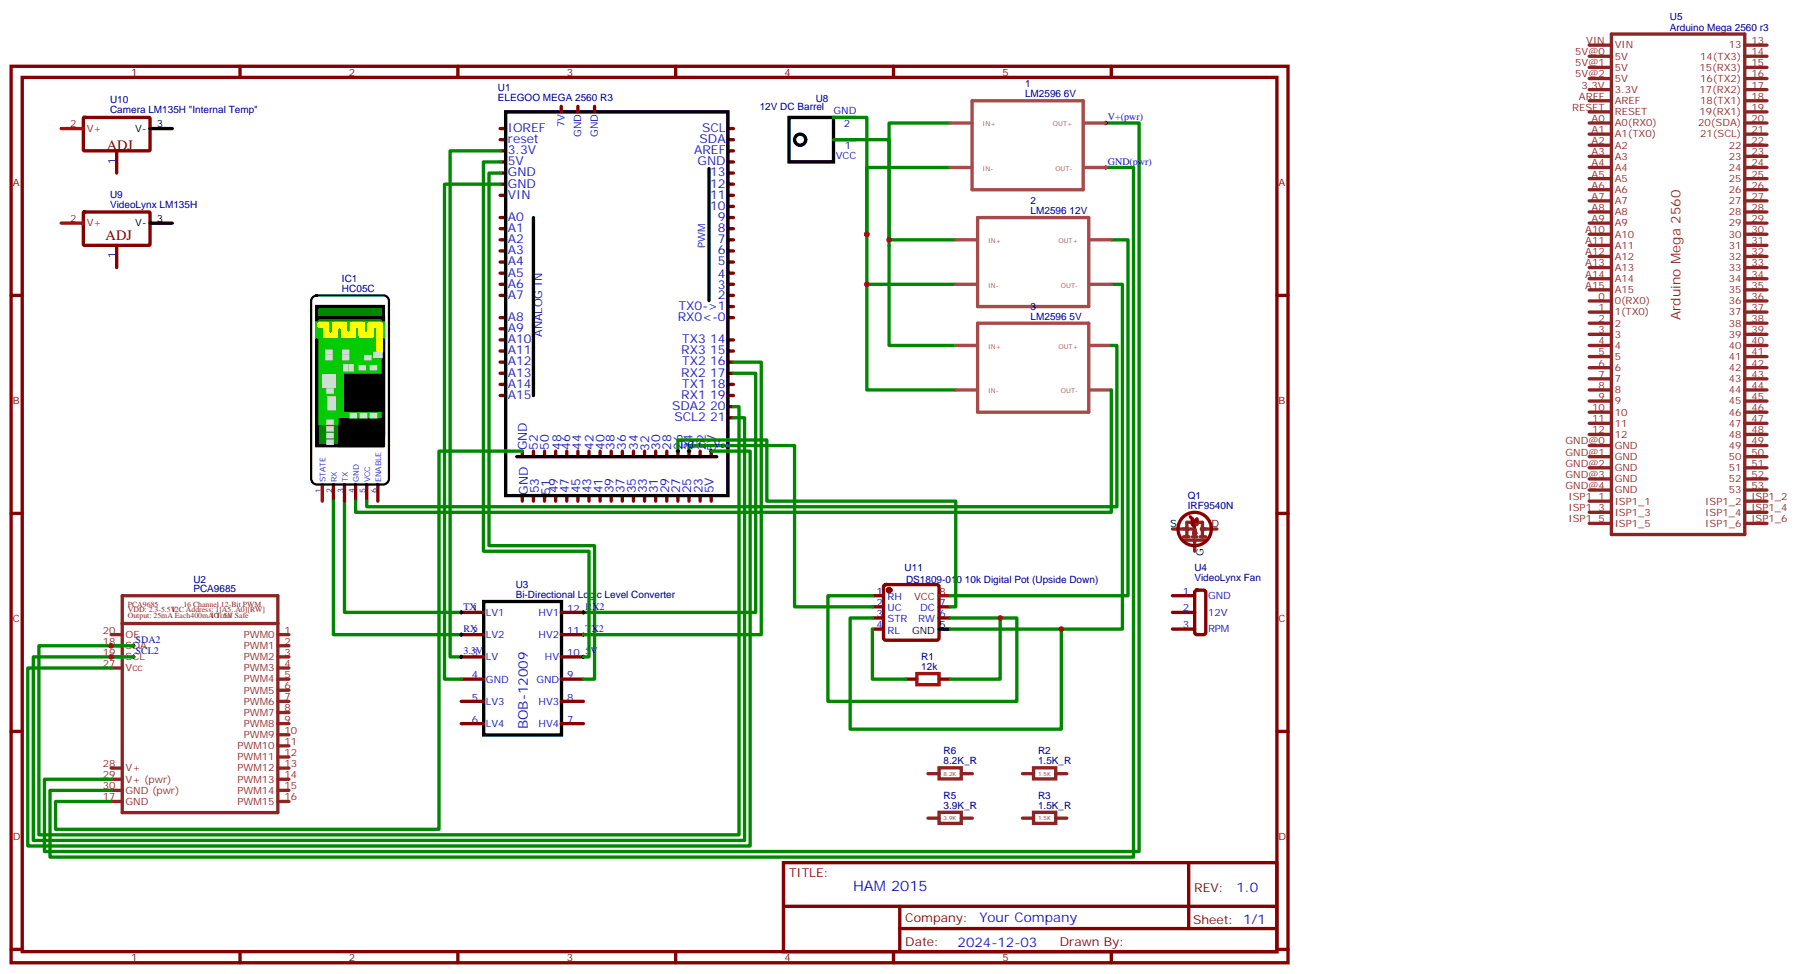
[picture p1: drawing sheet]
<svg xmlns="http://www.w3.org/2000/svg" width="571mm" height="309mm" viewBox="0 0 571 309" stroke-linecap="round" stroke-linejoin="round" font-family="sans-serif">
<g fill="none" stroke="#870000" stroke-width="1.1">
<path d="M3.5 21h405.4v284.4h-405.4zM7.1 24.6h398.2v277.2h-398.2zM76.2 21v3.6M145.3 21v3.6M178.2 33.7v1.8M183.4 33.7v1.8M188.7 33.7v1.8M214.5 21v3.6M283.6 21v3.6M352.8 21v3.6M158.7 40.8h1.8M158.7 44.3h1.8"/>
<path d="M158.7 47.8h1.8M158.7 51.4h1.8M158.7 54.9h1.8M158.7 58.4h1.8M231.1 40.8h1.7M231.1 44.3h1.7M231.1 47.8h1.7M231.1 51.4h1.7M231.1 54.9h1.7M231.1 58.4h1.7M158.7 61.9h1.8M158.7 69h1.8"/>
<path d="M158.7 72.5h1.8M158.7 76.1h1.8M158.7 79.6h1.8M231.1 61.9h1.7M231.1 65.5h1.7M231.1 69h1.7M231.1 72.5h1.7M231.1 76.1h1.7M231.1 79.6h1.7M3.5 93.7h3.6M158.7 93.7h1.8M158.7 83.1h1.8"/>
<path d="M158.7 86.6h1.8M158.7 90.2h1.8M231.1 93.7h1.7M231.1 83.1h1.7M231.1 86.6h1.7M231.1 90.2h1.7M231.1 97.2h1.7M405.3 93.7h3.6M158.7 100.8h1.8M158.7 107.8h1.8M158.7 111.3h1.8M158.7 114.9h1.8"/>
<path d="M158.7 118.4h1.8M158.7 104.3h1.8M231.1 100.8h1.7M231.1 107.8h1.7M231.1 111.3h1.7M231.1 114.9h1.7M231.1 118.4h1.7M158.7 121.9h1.8M158.7 125.4h1.8M231.1 121.9h1.7M231.1 125.4h1.7M231.1 129h1.7"/>
<path d="M231.1 132.5h1.7M165.8 143.1v1.8M165.8 157.2v1.8M169.3 143.1v1.8M169.3 157.2v1.8M172.9 143.1v1.8M172.9 157.2v1.8M176.4 143.1v1.8M176.4 157.2v1.8M179.9 143.1v1.8M179.9 157.2v1.8M183.4 143.1v1.8"/>
<path d="M183.4 157.2v1.8M187 143.1v1.8M187 157.2v1.8M190.5 143.1v1.8M190.5 157.2v1.8M194 143.1v1.8M194 157.2v1.8M197.6 143.1v1.8M197.6 157.2v1.8M201.1 143.1v1.8M201.1 157.2v1.8M204.6 143.1v1.8"/>
<path d="M204.6 157.2v1.8M208.1 143.1v1.8M208.1 157.2v1.8M211.7 143.1v1.8M211.7 157.2v1.8M215.2 143.1v1.8M215.2 157.2v1.8M218.7 143.1v1.8M218.7 157.2v1.8M222.2 143.1v1.8M222.2 157.2v1.8M225.8 143.1v1.8"/>
<path d="M225.8 157.2v1.8M3.5 162.8h3.6M405.3 162.8h3.6M146.4 194.2h7.1M178.2 194.2h7M146.4 201.3h7.1M146.4 208.4h7.1M146.4 215.4h7.1M178.2 201.3h7M178.2 208.4h7M178.2 215.4h7M3.5 232h3.6"/>
<path d="M146.4 222.5h7.1M146.4 229.5h7.1M178.2 222.5h7M178.2 229.5h7M405.3 232h3.6M248.7 273.6h156.6v28.2h-156.6zM377.3 273.6v20.9M248.7 287.5h156.5M285.6 294.5h119.6M285.6 287.5v14.1M3.5 301.1h3.6M76.2 301.8v3.6"/>
<path d="M145.3 301.8v3.6M214.5 301.8v3.6M283.6 301.8v3.6M352.8 301.8v3.6M405.3 301.1h3.6"/>
</g>
<path d="M160.5 35.5h70.6v121.7h-70.6zM225.1 53.5v41.9M169.3 69v56.4M100.5 104.3v33.5h21.2v-33.5M164 144.9h63.5M153.6 190.8h24.6v42.3h-24.6z" fill="none" stroke="#000" stroke-width="1.1"/>
<g fill="none" stroke="#8c2424" stroke-width="1.1">
<path d="M38.8 197.8h49.4M38.8 188.9h49.4v68.8h-49.4zM35.3 201.3h3.5M35.3 204.8h3.5M35.3 208.4h3.5M35.3 211.9h3.5M88.2 201.3h3.5M88.2 204.8h3.5M88.2 208.4h3.5M88.2 211.9h3.5M88.2 215.4h3.5M88.2 218.9h3.5"/>
<path d="M88.2 222.5h3.5M88.2 226h3.5M88.2 229.5h3.5M88.2 233h3.5M88.2 236.6h3.5M35.3 243.6h3.5M35.3 247.2h3.5M35.3 250.7h3.5M35.3 254.2h3.5M88.2 240.1h3.5M88.2 243.6h3.5M88.2 247.2h3.5"/>
<path d="M88.2 250.7h3.5M88.2 254.2h3.5"/>
</g>
<path d="M158.7 58.4h-17.6v157h5.3M158.7 47.8h-15.8v160.6h3.5M232.8 132.5h3.6v134.1h-225.8v-58.2h24.7M109.4 159v35.2h37M165.8 143.1h-26.5v119.9h-121.7v-8.8h17.7" fill="none" stroke="#008700" stroke-width="1.1"/>
<path d="M100.9 98.3h2.8v3.5h1.8v-3.5h3.9v3.2h1.7v-3.2h3.9v3.2h1.8v-3.2h3.8v9.2h-1v-8.2h-1.8v3.2h-3.9v-3.2h-1.7v3.2h-3.9v-3.2h-1.8v3.2h-3.8v-3.2h-1.8z" fill="#ff0" stroke="#ff0" stroke-width="1.1"/>
<path d="M109.4 114.9h11.6v10.9h-11.6zM107.6 129h13.4v8.1h-13.4z" fill="#000" stroke="#000" stroke-width="1.1"/>
<g fill="#ccc" stroke="#ccc" stroke-width="1.1">
<path d="M111.1 127.2h1.4v.7h-1.4z"/>
<path d="M114.3 127.2h1.4v.7h-1.4z"/>
<path d="M117.5 127.2h1.4v.7h-1.4z"/>
<path d="M103.7 135.7h1.4v.7h-1.4z"/>
<path d="M103.7 133.6h1.4v.7h-1.4z"/>
<path d="M103.7 131.4h1.4v.8h-1.4z"/>
<path d="M103.7 129.3h1.4v.7h-1.4z"/>
<path d="M104.1 121.9h1.7v3.5h-1.7z"/>
<path d="M103.7 119.5h1.4v.7h-1.4z"/>
<path d="M102.3 114.9h3.5v3.5h-3.5z"/>
<path d="M103.4 107.1h1.4v.7h-1.4z"/>
<path d="M103.4 108.9h1.4v.7h-1.4z"/>
<path d="M108.7 107.1h1.4v.7h-1.4z"/>
<path d="M108.7 108.9h1.4v.7h-1.4z"/>
<path d="M115.7 108.9h1.4v.7h-1.4z"/>
<path d="M118.5 107.8h2.1v1.1h-2.1z"/>
<path d="M109 111.7h.7v1.4h-.7z"/>
<path d="M110.8 111.7h.7v1.4h-.7z"/>
<path d="M113.9 112h1.5v.7h-1.5z"/>
<path d="M117.5 112h1.4v.7h-1.4z"/>
</g>
<path d="M100.5 106h21.2v31.8h-21.2z" fill="#0c0" stroke="#0c0" stroke-width="1.1"/>
<path d="M100.5 97.2h21.2v40.6h-21.2z" fill="#090" stroke="#000" stroke-width="1.1"/>
<path d="M102.3 153.7v5.3" fill="none" stroke="#c00" stroke-width="1.1"/>
<path d="M105.8 153.7v5.3M109.4 153.7v5.3M112.9 153.7v5.3M116.4 153.7v5.3M119.9 153.7v5.3" fill="none" stroke="#870000" stroke-width="1.1"/>
<path d="M99.4 94.2l1.1-.5h21.2l.9 .2 .8 1.1 .1 56.9-.3 .9-1.1 .8-21.6 .1-.8-.3-.9-1.1v-56.8z" fill="none" stroke="#000" stroke-width=".71"/>
<path d="M100.5 100.8h21.2v40.5h-21.2z" fill="#090" stroke="#000" stroke-width="1.1"/>
<path d="M100.5 102.5h21.2v31.8h-21.2z" fill="#0c0" stroke="#0c0" stroke-width="1.1"/>
<g fill="none" stroke="#000" stroke-width="1.1">
<path d="M250.5 37.3h14.1v14.1h-14.1zM47.6 40.8h7.1M47.6 70.8h7.1M100.5 107.8v33.5h21.2v-33.5M298.1 199.5h3.5"/>
<circle cx="254" cy="44.3" r="1.76"/>
</g>
<path d="M101.2 102.5h2.9v3.5h1.7v-3.5h3.9v3.2h1.8v-3.2h3.9v3.2h1.7v-3.2h3.9v9.2h-1.1v-8.1h-1.7v3.2h-3.9v-3.2h-1.8v3.2h-3.8v-3.2h-1.8v3.2h-3.9v-3.2h-1.8z" fill="#ff0" stroke="#ff0" stroke-width="1.1"/>
<path d="M109.7 119.1h11.7v10.9h-11.7zM107.9 133.2h13.5v8.1h-13.5z" fill="#000" stroke="#000" stroke-width="1.1"/>
<g fill="#ccc" stroke="#ccc" stroke-width="1.1">
<path d="M111.5 131.4h1.4v.8h-1.4z"/>
<path d="M114.7 131.4h1.4v.8h-1.4z"/>
<path d="M117.8 131.4h1.4v.8h-1.4z"/>
<path d="M104.1 139.9h1.4v.7h-1.4z"/>
<path d="M104.1 137.8h1.4v.7h-1.4z"/>
<path d="M104.1 135.7h1.4v.7h-1.4z"/>
<path d="M104.1 133.6h1.4v.7h-1.4z"/>
<path d="M104.4 126.2h1.8v3.5h-1.8z"/>
<path d="M104.1 123.7h1.4v.7h-1.4z"/>
<path d="M102.7 119.1h3.5v3.5h-3.5z"/>
<path d="M103.7 111.3h1.4v.7h-1.4z"/>
<path d="M103.7 113.1h1.4v.7h-1.4z"/>
<path d="M109 111.3h1.4v.7h-1.4z"/>
<path d="M109 113.1h1.4v.7h-1.4z"/>
<path d="M116.1 113.1h1.4v.7h-1.4z"/>
<path d="M118.9 112h2.1v1.1h-2.1z"/>
<path d="M109.4 115.9h.7v1.4h-.7z"/>
<path d="M111.1 115.9h.7v1.4h-.7z"/>
<path d="M114.3 116.3h1.4v.7h-1.4z"/>
<path d="M117.8 116.3h1.4v.7h-1.4z"/>
</g>
<g fill="none" stroke="#870000" stroke-width="1.1">
<path d="M26.5 37.4l.3-.1h20.7l.1 .3v10.1l-.3 .1h-20.7l-.1-.3zM264.6 37.3h7M37 47.8v7.1M264.6 44.3h7M26.5 67.4l.3-.2 20.7 .1 .1 .3v10l-.3 .2h-20.7l-.1-.3zM37 77.8v7.1M276.9 188.9h3.6M276.9 192.5h3.6M276.9 196h3.6M276.9 199.5h3.6M280.7 185.6l.5-.2h16.2l.5 .2 .2 .5v16.3l-.2 .5-.5 .2h-16.2l-.5-.3-.2-.4v-16.3zM298.1 192.5h3.5"/>
<path d="M298.1 196h3.5M372.2 188.9h7M372.2 199.5h7M372.2 194.2h7M379.5 187.4l.4-.2h2.2l.5 .2 .2 .5v12.7l-.3 .5-.4 .2-2.4-.1-.5-.6v-12.7zM287.5 215.4h3.5M298.1 215.4h3.5"/>
</g>
<g fill="none" stroke="#008700" stroke-width="1.1">
<path d="M264.6 37.3h10.6v37M301.6 39h-19.4v37.1h21.2M351 39h10.6v231.1h-347.5v-22.9h21.2M158.7 54.9h-3.5v118.2h33.5v42.3h-3.5M158.7 51.4h-5.2v123.4h33.5v33.6h-1.8M264.6 44.3h17.6v65.3h21.2M301.6 53.1h-26.4v21.2M351 53.1h8.8v218.8h-343.9v-21.2h19.4M275.2 74.3v15.9h28.2M352.8 76.1h5.3v112.8h-56.5M275.2 90.2v33.5h28.2M352.8 90.2h3.5v109.3h-54.7"/>
<path d="M232.8 118.4h7.1v75.8h-54.7M232.8 114.9h8.9v86.4h-56.5M352.8 109.6h1.7v51.1h-238.1v-1.7M232.8 129h1.8v135.8h-222.3v-60h30M352.8 123.7v38.8h-239.9v-3.5M105.8 159v42.3h40.6M215.2 143.1v-3.5h28.2v19.4h60v33.5h-1.8M218.7 143.1v-1.8h33.5v51.2h24.7M225.8 143.1h12.3v125.2h-229.3v-56.4h26.5M276.9 199.5v15.9h10.6M276.9 188.9h-14.1v33.6h60v-26.5h-5.3M276.9 196h-7v35.3h67v-31.8"/>
<path d="M301.6 196h15.9v19.4h-15.9M35.3 208.4h7"/>
</g>
<path d="M19.4 40.8h7.1M19.4 70.8h7.1M298.1 188.9h3.5" fill="none" stroke="#f00" stroke-width="1.1"/>
<circle cx="282.2" cy="187.2" r=".53" fill="#870000" stroke="#870000" stroke-width="1.1"/>
<path d="M291 213.6h7.1v3.6h-7.1z" fill="none" stroke="#a10000" stroke-width="1.1"/>
<g fill="none" stroke="#000" stroke-width=".74">
<path d="M350.7 39h.7M351 38.7v.7M350.7 53.1h.7M351 52.8v.7M214.8 143.1h.7M215.2 142.7v.7M218.4 143.1h.7M218.7 142.7v.7M225.4 143.1h.7M225.8 142.7v.7M146 194.2h.8M146.4 193.9v.7"/>
<path d="M184.9 194.2h.7M185.2 193.9v.7M42 208.4h.7M42 204.8h.7M42.3 204.5v.7M42.3 208v.7M146 201.3h.8M146 208.4h.8M146.4 200.9v.7M146.4 208v.7M184.9 201.3h.7M184.9 208.4h.7"/>
<path d="M185.2 200.9v.7M185.2 208v.7"/>
</g>
<g fill="none" stroke="#8c2424" stroke-width="1.1">
<path d="M504.5 17.9h7M504.5 14.3h7M511.5 10.8h42.4v158.7h-42.4zM553.9 17.9h7M553.9 14.3h7M504.5 35.5h7M504.5 21.4h7M504.5 39h7M504.5 24.9h7M504.5 28.4h7M504.5 32h7M553.9 35.5h7"/>
<path d="M553.9 21.4h7M553.9 39h7M553.9 24.9h7M553.9 28.4h7M553.9 32h7M504.5 42.5h7M504.5 46.1h7M504.5 49.6h7M504.5 53.1h7M504.5 56.7h7M553.9 42.5h7M553.9 46.1h7"/>
<path d="M553.9 49.6h7M553.9 53.1h7M553.9 56.7h7M504.5 60.2h7M504.5 63.7h7M504.5 67.2h7M504.5 70.8h7M504.5 74.3h7M504.5 77.8h7M553.9 60.2h7M553.9 63.7h7M553.9 67.2h7"/>
<path d="M553.9 70.8h7M553.9 74.3h7M553.9 77.8h7M504.5 81.4h7M504.5 84.9h7M504.5 88.4h7M504.5 91.9h7M504.5 99h7M504.5 95.5h7M553.9 81.4h7M553.9 84.9h7M553.9 88.4h7"/>
<path d="M553.9 91.9h7M553.9 99h7M553.9 95.5h7M504.5 102.5h7M504.5 106h7M504.5 109.6h7M504.5 113.1h7M504.5 116.6h7M553.9 102.5h7M553.9 106h7M553.9 109.6h7M553.9 113.1h7"/>
<path d="M553.9 116.6h7M504.5 120.2h7M504.5 123.7h7M504.5 127.2h7M504.5 130.7h7M504.5 134.3h7M504.5 137.8h7M553.9 120.2h7M553.9 123.7h7M553.9 127.2h7M553.9 130.7h7M553.9 134.3h7"/>
<path d="M553.9 137.8h7M504.5 155.4h7M504.5 141.3h7M504.5 144.9h7M504.5 148.4h7M504.5 151.9h7M504.5 159h7M553.9 155.4h7M553.9 141.3h7M553.9 144.9h7M553.9 148.4h7M553.9 151.9h7"/>
<path d="M553.9 159h7M372.2 167.8h7M375.7 171.3h7.1M375.7 170.3h1.8M376.8 170.3v-4.6h4.9v4.6M378.5 170.3h1.4M378.5 164.6v1.8M378.5 165.7l1.4-1.1v1.8zM378.9 169.2l.3-1.1 .4 1.1M378.9 169.2h.7M379.2 167.8v2.5M379.2 171.3v3.5"/>
<path d="M379.2 165.7l.4 .3M379.2 165.7l.7 .3M379.2 168.5l.4 .7M379.2 167.8l-.3 1.4M379.2 167.8l.4 1.4M379.6 165.3l-.4 .4M379.9 165.3l-.7 .4M381 170.3h1.8M381.7 167.8h4.6M504.5 162.5h7M504.5 166h7M553.9 162.5h7"/>
<path d="M553.9 166h7M294.6 245.4h3.5M294.6 259.5h3.5M298.1 257.6h7.1v3.6h-7.1zM298.1 243.5h7.1v3.6h-7.1zM305.2 245.4h3.5M305.2 259.5h3.5M324.6 245.4h3.5M324.6 259.5h3.5M328.1 243.5h7v3.6h-7zM328.1 257.6h7v3.6h-7zM335.1 245.4h3.6"/>
<path d="M335.1 259.5h3.6"/>
<circle cx="376.8" cy="167.8" r=".35"/>
<circle cx="381.7" cy="167.8" r=".35"/>
</g>
<g fill="none" stroke="#900" stroke-width="1.1">
<path d="M377.8 163.9l.7 .7v1.8l.7 .7M379.9 165.3v-.3l-1 .7"/>
<circle cx="379.2" cy="167.8" r="5.3"/>
</g>
<g fill="none" stroke="#a64a4a" stroke-width="1.1">
<path d="M301.6 39h7M308.6 32h35.2v28.2h-35.2zM344.1 39h6.9M301.6 53.1h7M344.1 53.1h6.9M303.4 76.1h6.9M310.3 69h35.3v28.2h-35.3zM345.8 76.1h7M303.4 90.2h6.9M345.8 90.2h7M303.4 109.6h6.9M310.3 102.5h35.3v28.2h-35.3z"/>
<path d="M345.8 109.6h7M303.4 123.7h6.9M345.8 123.7h7"/>
</g>
<g fill="#c00">
<circle cx="317.5" cy="196" r=".88"/>
<circle cx="336.9" cy="199.5" r=".88"/>
<circle cx="275.2" cy="74.3" r=".88"/>
<circle cx="275.2" cy="90.2" r=".88"/>
<circle cx="282.2" cy="76.1" r=".88"/>
<circle cx="35.3" cy="204.8" r=".88"/>
<circle cx="35.3" cy="208.4" r=".88"/>
</g>
<g font-size="4.6" fill="#800">
<text x="33.9" y="47.5">ADJ</text>
<text x="33.5" y="76.1">ADJ</text>
</g>
<text font-size="4.6" fill="#00f" x="270.8" y="282.6">HAM 2015</text>
<text font-size="4.2" fill="#8d2323" x="533.5" y="101.6" transform="rotate(-90 533.5 101.6)">Arduino Mega 2560</text>
<g font-size="4.2" fill="#00f">
<text x="167.6" y="231.3" transform="rotate(-90 167.6 231.3)">BOB-12009</text>
<text x="392.5" y="282.9">1.0</text>
<text x="310.9" y="292.4">Your Company</text>
<text x="304" y="300.2">2024-12-03</text>
</g>
<g font-size="3.9" fill="#00f">
<text x="161.2" y="41.8">IOREF</text>
<text x="222.8" y="41.8">SCL</text>
<text x="161.2" y="45.4">reset</text>
<text x="222.1" y="45.4">SDA</text>
<text x="161.2" y="48.9">3.3V</text>
<text x="161.2" y="52.4">5V</text>
<text x="220.3" y="48.9">AREF</text>
<text x="221.5" y="52.4">GND</text>
<text x="161.2" y="56">GND</text>
<text x="161.2" y="59.5">GND</text>
<text x="225.4" y="56">13</text>
<text x="225.4" y="59.5">12</text>
<text x="161.2" y="63">VIN</text>
<text x="225.4" y="63">11</text>
<text x="161.2" y="70.1">A0</text>
<text x="225.4" y="66.5">10</text>
<text x="227.9" y="70.1">9</text>
<text x="161.2" y="73.6">A1</text>
<text x="161.2" y="77.1">A2</text>
<text x="227.9" y="73.6">8</text>
<text x="227.9" y="77.1">7</text>
<text x="161.2" y="80.6">A3</text>
<text x="227.9" y="80.6">6</text>
<text x="161.2" y="84.2">A4</text>
<text x="161.2" y="87.7">A5</text>
<text x="227.9" y="84.2">5</text>
<text x="227.9" y="88.1">4</text>
<text x="161.2" y="91.2">A6</text>
<text x="161.2" y="94.8">A7</text>
<text x="227.9" y="94.8">2</text>
<text x="227.9" y="91.6">3</text>
<text x="161.2" y="101.8">A8</text>
<text x="215.1" y="101.8">RX0&lt;-0</text>
<text x="215.5" y="98.3">TX0-&gt;1</text>
<text x="161.2" y="105.3">A9</text>
<text x="161.2" y="108.9">A10</text>
<text x="161.2" y="112.4">A11</text>
<text x="216.3" y="112.4">RX3 15</text>
<text x="216.6" y="108.9">TX3 14</text>
<text x="161.2" y="115.9">A12</text>
<text x="161.2" y="119.5">A13</text>
<text x="216.3" y="119.5">RX2 17</text>
<text x="216.6" y="115.9">TX2 16</text>
<text x="161.2" y="123">A14</text>
<text x="216.6" y="123">TX1 18</text>
<text x="161.2" y="126.5">A15</text>
<text x="213.3" y="130">SDA2 20</text>
<text x="216.3" y="126.5">RX1 19</text>
<text x="214.1" y="133.6">SCL2 21</text>
<text x="167.2" y="142.8" transform="rotate(-90 167.2 142.8)">GND</text>
<text x="170.7" y="142.7" transform="rotate(-90 170.7 142.7)">52</text>
<text x="174.3" y="142.7" transform="rotate(-90 174.3 142.7)">50</text>
<text x="178.2" y="142.7" transform="rotate(-90 178.2 142.7)">48</text>
<text x="181" y="142.7" transform="rotate(-90 181 142.7)">46</text>
<text x="184.5" y="142.7" transform="rotate(-90 184.5 142.7)">44</text>
<text x="188.4" y="142.7" transform="rotate(-90 188.4 142.7)">42</text>
<text x="191.9" y="142.7" transform="rotate(-90 191.9 142.7)">40</text>
<text x="195.1" y="142.7" transform="rotate(-90 195.1 142.7)">38</text>
<text x="198.6" y="142.7" transform="rotate(-90 198.6 142.7)">36</text>
<text x="202.5" y="142.7" transform="rotate(-90 202.5 142.7)">34</text>
<text x="206" y="143.1" transform="rotate(-90 206 143.1)">32</text>
<text x="209.5" y="142.7" transform="rotate(-90 209.5 142.7)">30</text>
<text x="213.1" y="142.7" transform="rotate(-90 213.1 142.7)">28</text>
<text x="216.6" y="142.7" transform="rotate(-90 216.6 142.7)">26</text>
<text x="219.8" y="142.7" transform="rotate(-90 219.8 142.7)">24</text>
<text x="224" y="142.7" transform="rotate(-90 224 142.7)">22</text>
<text x="227.2" y="142.9" transform="rotate(-90 227.2 142.9)">5V</text>
<text x="167.6" y="156.8" transform="rotate(-90 167.6 156.8)">GND</text>
<text x="171.1" y="156.5" transform="rotate(-90 171.1 156.5)">53</text>
<text x="174.6" y="156.8" transform="rotate(-90 174.6 156.8)">51</text>
<text x="177.1" y="156.5" transform="rotate(-90 177.1 156.5)">49</text>
<text x="180.6" y="156.5" transform="rotate(-90 180.6 156.5)">47</text>
<text x="184.1" y="156.5" transform="rotate(-90 184.1 156.5)">45</text>
<text x="187.7" y="156.5" transform="rotate(-90 187.7 156.5)">43</text>
<text x="191.2" y="156.5" transform="rotate(-90 191.2 156.5)">41</text>
<text x="194.7" y="156.5" transform="rotate(-90 194.7 156.5)">39</text>
<text x="198.3" y="156.5" transform="rotate(-90 198.3 156.5)">37</text>
<text x="201.8" y="156.5" transform="rotate(-90 201.8 156.5)">35</text>
<text x="205.3" y="156.5" transform="rotate(-90 205.3 156.5)">33</text>
<text x="208.8" y="156.5" transform="rotate(-90 208.8 156.5)">31</text>
<text x="212.4" y="156.5" transform="rotate(-90 212.4 156.5)">29</text>
<text x="215.9" y="156.5" transform="rotate(-90 215.9 156.5)">27</text>
<text x="219.4" y="156.5" transform="rotate(-90 219.4 156.5)">25</text>
<text x="223" y="156.5" transform="rotate(-90 223 156.5)">23</text>
<text x="226.5" y="156.5" transform="rotate(-90 226.5 156.5)">5V</text>
</g>
<g font-size="3.9" fill="#800">
<text x="250.5" y="278.2">TITLE:</text>
<text x="379.1" y="282.9">REV:</text>
<text x="287.4" y="292.4">Company:</text>
<text x="378.7" y="293">Sheet: 1/1</text>
<text x="287.4" y="300.1">Date:</text>
<text x="336.4" y="300.2">Drawn By:</text>
</g>
<text font-size="3.5" fill="#00f" x="172.2" y="106.9" transform="rotate(-90 172.2 106.9)">ANALOG IN</text>
<g font-size="3.2" fill="#000080">
<text x="530.1" y="9.7">Arduino Mega 2560 r3</text>
<text x="530.1" y="6.5">U5</text>
<text x="158" y="28.9">U1</text>
<text x="325.4" y="27.7">1</text>
<text x="34.9" y="36">Camera LM135H &quot;Internal Temp&quot;</text>
<text x="34.9" y="32.8">U10</text>
<text x="158" y="32">ELEGOO MEGA 2560 R3</text>
<text x="241.2" y="34.9">12V DC Barrel</text>
<text x="258.9" y="32.5">U8</text>
<text x="325.4" y="30.9">LM2596 6V</text>
<text x="34.9" y="66">VideoLynx LM135H</text>
<text x="34.9" y="62.8">U9</text>
<text x="327.2" y="64.8">2</text>
<text x="327.2" y="67.9">LM2596 12V</text>
<text x="108.6" y="89.5">IC1</text>
<text x="108.6" y="92.6">HC05C</text>
<text x="327.2" y="101.5">LM2596 5V</text>
<text x="327.2" y="98.3">3</text>
<text x="377" y="161.4">IRF9540N</text>
<text x="377" y="158.3">Q1</text>
<text x="61.4" y="184.8">U2</text>
<text x="287.2" y="181">U11</text>
<text x="287.6" y="184.8">DS1809-010 10k Digital Pot (Upside Down)</text>
<text x="379.1" y="184.2">VideoLynx Fan</text>
<text x="379.1" y="181.1">U4</text>
<text x="61.4" y="187.9">PCA9685</text>
<text x="163.7" y="189.7">Bi-Directional Logic Level Converter</text>
<text x="163.7" y="186.6">U3</text>
<text x="292.5" y="209.4">R1</text>
<text x="292.5" y="212.6">12k</text>
<text x="299.5" y="239.3">R6</text>
<text x="329.5" y="239.3">R2</text>
<text x="299.5" y="242.5">8.2K_R</text>
<text x="329.5" y="242.5">1.5K_R</text>
<text x="299.5" y="256.6">3.9K_R</text>
<text x="299.5" y="253.4">R5</text>
<text x="329.5" y="256.6">1.5K_R</text>
<text x="329.5" y="253.4">R3</text>
</g>
<g font-size="3.2" fill="#8d2323">
<text x="500" y="17.5">5V@0</text>
<text x="503.5" y="14">VIN</text>
<text x="512.6" y="15.4">VIN</text>
<text x="548.8" y="15.4">13</text>
<text x="556" y="14">13</text>
<text x="556" y="17.5">14</text>
<text x="500" y="21">5V@1</text>
<text x="512.6" y="18.9">5V</text>
<text x="512.6" y="22.4">5V</text>
<text x="539.5" y="22.4">15(RX3)</text>
<text x="539.7" y="18.9">14(TX3)</text>
<text x="556" y="21">15</text>
<text x="500" y="24.6">5V@2</text>
<text x="502.1" y="28.1">3.3V</text>
<text x="512.6" y="26">5V</text>
<text x="512.6" y="29.5">3.3V</text>
<text x="539.5" y="29.5">17(RX2)</text>
<text x="539.7" y="26">16(TX2)</text>
<text x="556" y="24.6">16</text>
<text x="556" y="28.1">17</text>
<text x="499.1" y="35.1">RESET</text>
<text x="501.2" y="31.6">AREF</text>
<text x="512.6" y="33">AREF</text>
<text x="539.7" y="33">18(TX1)</text>
<text x="556" y="31.6">18</text>
<text x="556" y="35.1">19</text>
<text x="505.2" y="38.7">A0</text>
<text x="512.6" y="36.5">RESET</text>
<text x="512.6" y="40.1">A0(RX0)</text>
<text x="539.1" y="40.1">20(SDA)</text>
<text x="539.5" y="36.5">19(RX1)</text>
<text x="556" y="38.7">20</text>
<text x="505.2" y="42.2">A1</text>
<text x="505.2" y="45.7">A2</text>
<text x="512.6" y="43.6">A1(TX0)</text>
<text x="512.6" y="47.1">A2</text>
<text x="539.7" y="43.6">21(SCL)</text>
<text x="548.8" y="47.1">22</text>
<text x="556" y="45.7">22</text>
<text x="556" y="42.2">21</text>
<text x="505.2" y="49.2">A3</text>
<text x="505.2" y="52.8">A4</text>
<text x="512.6" y="50.7">A3</text>
<text x="548.8" y="50.7">23</text>
<text x="556" y="49.2">23</text>
<text x="556" y="52.8">24</text>
<text x="505.2" y="56.3">A5</text>
<text x="505.2" y="59.8">A6</text>
<text x="512.6" y="54.2">A4</text>
<text x="512.6" y="57.7">A5</text>
<text x="548.8" y="54.2">24</text>
<text x="548.8" y="57.7">25</text>
<text x="556" y="56.3">25</text>
<text x="556" y="59.8">26</text>
<text x="505.2" y="63.4">A7</text>
<text x="512.6" y="61.2">A6</text>
<text x="512.6" y="64.8">A7</text>
<text x="548.8" y="61.2">26</text>
<text x="548.8" y="64.8">27</text>
<text x="556" y="63.4">27</text>
<text x="505.2" y="66.9">A8</text>
<text x="505.2" y="70.4">A9</text>
<text x="512.6" y="68.3">A8</text>
<text x="512.6" y="71.8">A9</text>
<text x="548.8" y="68.3">28</text>
<text x="548.8" y="71.8">29</text>
<text x="556" y="66.9">28</text>
<text x="556" y="70.4">29</text>
<text x="503.2" y="73.9">A10</text>
<text x="503.2" y="77.5">A11</text>
<text x="512.6" y="75.4">A10</text>
<text x="548.8" y="75.4">30</text>
<text x="556" y="73.9">30</text>
<text x="556" y="77.5">31</text>
<text x="503.2" y="81">A12</text>
<text x="512.6" y="78.9">A11</text>
<text x="512.6" y="82.4">A12</text>
<text x="548.8" y="78.9">31</text>
<text x="548.8" y="82.4">32</text>
<text x="556" y="81">32</text>
<text x="503.2" y="84.5">A13</text>
<text x="503.2" y="88.1">A14</text>
<text x="512.6" y="85.9">A13</text>
<text x="512.6" y="89.5">A14</text>
<text x="548.8" y="85.9">33</text>
<text x="548.8" y="89.5">34</text>
<text x="556" y="84.5">33</text>
<text x="556" y="88.1">34</text>
<text x="503.2" y="91.6">A15</text>
<text x="507.4" y="95.1">0</text>
<text x="512.6" y="93">A15</text>
<text x="548.8" y="93">35</text>
<text x="556" y="91.6">35</text>
<text x="556" y="95.1">36</text>
<text x="507.4" y="98.6">1</text>
<text x="512.6" y="100">1(TX0)</text>
<text x="512.6" y="96.5">0(RX0)</text>
<text x="548.8" y="96.5">36</text>
<text x="548.8" y="100">37</text>
<text x="556" y="98.6">37</text>
<text x="507.4" y="102.2">2</text>
<text x="507.4" y="105.7">3</text>
<text x="512.6" y="103.6">2</text>
<text x="512.6" y="107.1">3</text>
<text x="548.8" y="103.6">38</text>
<text x="548.8" y="107.1">39</text>
<text x="556" y="102.2">38</text>
<text x="556" y="105.7">39</text>
<text x="507.4" y="109.2">4</text>
<text x="507.4" y="112.7">5</text>
<text x="512.6" y="110.6">4</text>
<text x="548.8" y="110.6">40</text>
<text x="556" y="109.2">40</text>
<text x="556" y="112.7">41</text>
<text x="507.4" y="116.3">6</text>
<text x="507.4" y="119.8">7</text>
<text x="512.6" y="114.2">5</text>
<text x="512.6" y="117.7">6</text>
<text x="548.8" y="114.2">41</text>
<text x="548.8" y="117.7">42</text>
<text x="556" y="116.3">42</text>
<text x="556" y="119.8">43</text>
<text x="507.4" y="123.3">8</text>
<text x="512.6" y="121.2">7</text>
<text x="512.6" y="124.7">8</text>
<text x="548.8" y="121.2">43</text>
<text x="548.8" y="124.7">44</text>
<text x="556" y="123.3">44</text>
<text x="505.4" y="130.4">10</text>
<text x="507.4" y="126.9">9</text>
<text x="512.6" y="128.3">9</text>
<text x="512.6" y="131.8">10</text>
<text x="548.8" y="128.3">45</text>
<text x="548.8" y="131.8">46</text>
<text x="556" y="126.9">45</text>
<text x="556" y="130.4">46</text>
<text x="505.4" y="133.9">11</text>
<text x="505.4" y="137.4">12</text>
<text x="512.6" y="135.3">11</text>
<text x="548.8" y="135.3">47</text>
<text x="556" y="133.9">47</text>
<text x="556" y="137.4">48</text>
<text x="496.9" y="141">GND@0</text>
<text x="512.6" y="138.9">12</text>
<text x="512.6" y="142.4">GND</text>
<text x="548.8" y="138.9">48</text>
<text x="548.8" y="142.4">49</text>
<text x="556" y="141">49</text>
<text x="496.9" y="144.5">GND@1</text>
<text x="496.9" y="148">GND@2</text>
<text x="512.6" y="145.9">GND</text>
<text x="512.6" y="149.4">GND</text>
<text x="548.8" y="149.4">51</text>
<text x="548.8" y="145.9">50</text>
<text x="556" y="148">51</text>
<text x="556" y="144.5">50</text>
<text x="496.9" y="155.1">GND@4</text>
<text x="496.9" y="151.6">GND@3</text>
<text x="512.6" y="153">GND</text>
<text x="548.8" y="153">52</text>
<text x="556" y="155.1">53</text>
<text x="556" y="151.6">52</text>
<text x="497.9" y="158.6">ISP1_1</text>
<text x="512.6" y="156.5">GND</text>
<text x="512.6" y="160">ISP1_1</text>
<text x="541.3" y="160">ISP1_2</text>
<text x="548.8" y="156.5">53</text>
<text x="556" y="158.6">ISP1_2</text>
<text x="497.9" y="162.1">ISP1_3</text>
<text x="497.9" y="165.7">ISP1_5</text>
<text x="512.6" y="163.5">ISP1_3</text>
<text x="512.6" y="167.1">ISP1_5</text>
<text x="541.3" y="163.5">ISP1_4</text>
<text x="541.3" y="167.1">ISP1_6</text>
<text x="556" y="162.1">ISP1_4</text>
<text x="556" y="165.7">ISP1_6</text>
<text x="32.7" y="200.9">20</text>
<text x="39.9" y="202.4">OE</text>
<text x="77.4" y="202.4">PWM0</text>
<text x="90.3" y="200.9">1</text>
<text x="32.7" y="204.5">18</text>
<text x="32.7" y="208">19</text>
<text x="39.9" y="205.9">SDA</text>
<text x="39.9" y="209.4">SCL</text>
<text x="77.4" y="205.9">PWM1</text>
<text x="77.4" y="209.4">PWM2</text>
<text x="90.3" y="204.5">2</text>
<text x="90.3" y="208">3</text>
<text x="32.7" y="211.5">27</text>
<text x="39.9" y="212.9">Vcc</text>
<text x="77.4" y="212.9">PWM3</text>
<text x="90.3" y="211.5">4</text>
<text x="90.3" y="215.1">5</text>
<text x="77.4" y="216.5">PWM4</text>
<text x="77.4" y="220">PWM5</text>
<text x="90.3" y="218.6">6</text>
<text x="77.4" y="223.5">PWM6</text>
<text x="77.4" y="227">PWM7</text>
<text x="90.3" y="222.1">7</text>
<text x="90.3" y="225.6">8</text>
<text x="77.4" y="230.6">PWM8</text>
<text x="90.3" y="229.2">9</text>
<text x="90.3" y="232.7">10</text>
<text x="75.4" y="237.6">PWM10</text>
<text x="77.4" y="234.1">PWM9</text>
<text x="90.3" y="236.2">11</text>
<text x="90.3" y="239.7">12</text>
<text x="32.7" y="243.3">28</text>
<text x="39.9" y="244.7">V+</text>
<text x="75.4" y="241.2">PWM11</text>
<text x="75.4" y="244.7">PWM12</text>
<text x="90.3" y="243.3">13</text>
<text x="32.7" y="246.8">29</text>
<text x="32.7" y="250.3">30</text>
<text x="39.9" y="248.2">V+ (pwr)</text>
<text x="39.9" y="251.7">GND (pwr)</text>
<text x="75.4" y="248.2">PWM13</text>
<text x="75.4" y="251.7">PWM14</text>
<text x="90.3" y="246.8">14</text>
<text x="90.3" y="250.3">15</text>
<text x="32.7" y="253.9">17</text>
<text x="39.9" y="255.3">GND</text>
<text x="75.4" y="255.3">PWM15</text>
<text x="90.3" y="253.9">16</text>
</g>
<g font-size="3.2" fill="#800">
<text x="41.6" y="24">1</text>
<text x="110.8" y="24">2</text>
<text x="179.9" y="24">3</text>
<text x="249.1" y="24">4</text>
<text x="318.2" y="24">5</text>
<text x="4.1" y="59.1">A</text>
<text x="405.9" y="59.1">A</text>
<text x="4.1" y="128.3">B</text>
<text x="405.9" y="128.3">B</text>
<text x="4.1" y="197.4">C</text>
<text x="405.9" y="197.4">C</text>
<text x="4.1" y="266.6">D</text>
<text x="405.9" y="266.6">D</text>
<text x="41.6" y="304.8">1</text>
<text x="110.8" y="304.8">2</text>
<text x="179.9" y="304.8">3</text>
<text x="249.1" y="304.8">4</text>
<text x="318.2" y="304.8">5</text>
</g>
<g font-size="3.2" fill="#f00">
<text x="22.3" y="40.4">2</text>
<text x="27.5" y="41.8">V+</text>
<text x="22.3" y="70.4">2</text>
<text x="27.5" y="71.8">V+</text>
<text x="290.2" y="190.4">VCC</text>
<text x="298.3" y="188.6">8</text>
</g>
<g font-size="3.2">
<text x="43" y="41.8">V-</text>
<text x="49.7" y="40.4">3</text>
<text x="43" y="71.8">V-</text>
<text x="49.7" y="70.4">3</text>
<text x="371.5" y="167.1">S</text>
<text x="382.1" y="176.2" transform="rotate(-90 382.1 176.2)">G</text>
<text x="289.5" y="200.9">GND</text>
<text x="298.3" y="199.2">5</text>
</g>
<g font-size="3.2" fill="#00f">
<text x="179.2" y="40.4" transform="rotate(-90 179.2 40.4)">7V</text>
<text x="264.6" y="36.2">GND</text>
<text x="267.9" y="40.4">2</text>
<text x="351.7" y="38.1">V+(pwr)</text>
<text x="184.5" y="43.5" transform="rotate(-90 184.5 43.5)">GND</text>
<text x="189.8" y="43.5" transform="rotate(-90 189.8 43.5)">GND</text>
<text x="268.2" y="47.1">1</text>
<text x="36.7" y="52" transform="rotate(-90 36.7 52)">1</text>
<text x="265.3" y="50.3">VCC</text>
<text x="351.7" y="52.2">GND(pwr)</text>
<text x="36.7" y="82" transform="rotate(-90 36.7 82)">1</text>
<text x="223.9" y="78.8" transform="rotate(-90 223.9 78.8)">PWM</text>
<text x="215.9" y="142.2">DCUC</text>
<text x="226.5" y="142.2">Vcc</text>
<text x="278.3" y="188.6">1</text>
<text x="281.8" y="190.4">RH</text>
<text x="375.5" y="188.6">1</text>
<text x="383.5" y="190">GND</text>
<text x="147.1" y="193.4">TX</text>
<text x="149.8" y="194">1</text>
<text x="154.3" y="195.4">LV1</text>
<text x="171" y="195.4">HV1</text>
<text x="180" y="194">12 RX2</text>
<text x="278.3" y="192.1">2</text>
<text x="278.3" y="195.7">3</text>
<text x="281.8" y="193.9">UC</text>
<text x="281.8" y="197.4">STR</text>
<text x="291.4" y="197.4">RW</text>
<text x="292.1" y="193.9">DC</text>
<text x="298.3" y="195.7">6</text>
<text x="298.3" y="192.1">7</text>
<text x="375.5" y="193.9">2</text>
<text x="383.5" y="195.3">12V</text>
<text x="43" y="203.9">SDA2</text>
<text x="147.1" y="200.4">RX</text>
<text x="149.8" y="201">2</text>
<text x="154.3" y="202.4">LV2</text>
<text x="171" y="202.4">HV2</text>
<text x="180" y="201">11 TX2</text>
<text x="278.3" y="199.2">4</text>
<text x="281.8" y="200.9">RL</text>
<text x="375.5" y="199.2">3</text>
<text x="383.5" y="200.6">RPM</text>
<text x="43" y="207.5">SCL2</text>
<text x="147.1" y="207.5">3.3V</text>
<text x="149.8" y="208.1">3</text>
<text x="154.3" y="209.5">LV</text>
<text x="173" y="209.5">HV</text>
<text x="180" y="208.1">10</text>
<text x="185.9" y="207.5">5V</text>
<text x="149.8" y="215.1">4</text>
<text x="180" y="215.1">9</text>
<text x="154.3" y="216.5">GND</text>
<text x="170.3" y="216.5">GND</text>
<text x="149.8" y="222.2">5</text>
<text x="154.3" y="223.6">LV3</text>
<text x="171" y="223.6">HV3</text>
<text x="180" y="222.2">8</text>
<text x="149.8" y="229.2">6</text>
<text x="154.3" y="230.7">LV4</text>
<text x="171" y="230.7">HV4</text>
<text x="180" y="229.2">7</text>
</g>
<text font-size="3.2" fill="#300" x="384.6" y="167.1">D</text>
<g font-size="2.5" fill="#30f">
<text x="103.4" y="153" transform="rotate(-90 103.4 153)">STATE</text>
<text x="106.9" y="153" transform="rotate(-90 106.9 153)">RX</text>
<text x="110.4" y="153" transform="rotate(-90 110.4 153)">TX</text>
<text x="113.9" y="153" transform="rotate(-90 113.9 153)">GND</text>
<text x="117.5" y="153" transform="rotate(-90 117.5 153)">VCC</text>
<text x="121" y="153" transform="rotate(-90 121 153)">ENABLE</text>
</g>
<g font-size="2.5" fill="#00f">
<text x="102" y="156.3" transform="rotate(-90 102 156.3)">1</text>
<text x="105.5" y="156.3" transform="rotate(-90 105.5 156.3)">2</text>
<text x="109" y="156.3" transform="rotate(-90 109 156.3)">3</text>
<text x="112.5" y="156.3" transform="rotate(-90 112.5 156.3)">4</text>
<text x="116.1" y="156.3" transform="rotate(-90 116.1 156.3)">5</text>
<text x="119.6" y="156.3" transform="rotate(-90 119.6 156.3)">6</text>
</g>
<g font-size="2.5" fill="#8d2323">
<text x="40.6" y="192.5">PCA9685</text>
<text x="40.6" y="194.2">VDD: 2.3-5.5V</text>
<text x="40.6" y="196">Output: 25mA Each400mA Total</text>
<text x="54.7" y="194.2">I2C Address: 1[A5..A0][RW]</text>
<text x="58.2" y="192.5">16 Channel 12-Bit PWM</text>
<text x="67" y="196">IO: 5V Safe</text>
</g>
<g font-size="2.1" fill="#a54b4b">
<text x="311.9" y="40.1">IN+</text>
<text x="334.2" y="40.1">OUT+</text>
<text x="311.9" y="54.2">IN-</text>
<text x="335" y="54.2">OUT-</text>
<text x="313.7" y="77.1">IN+</text>
<text x="336" y="77.1">OUT+</text>
<text x="313.7" y="91.2">IN-</text>
<text x="336.8" y="91.2">OUT-</text>
<text x="313.7" y="110.6">IN+</text>
<text x="336" y="110.6">OUT+</text>
<text x="313.7" y="124.7">IN-</text>
<text x="336.8" y="124.7">OUT-</text>
</g>
<g font-size="1.8" fill="#8d2323">
<text x="299.5" y="246.1">8.2K</text>
<text x="329.5" y="246.1">1.5K</text>
<text x="299.5" y="260.2">3.9K</text>
<text x="329.5" y="260.2">1.5K</text>
</g>
</svg>
